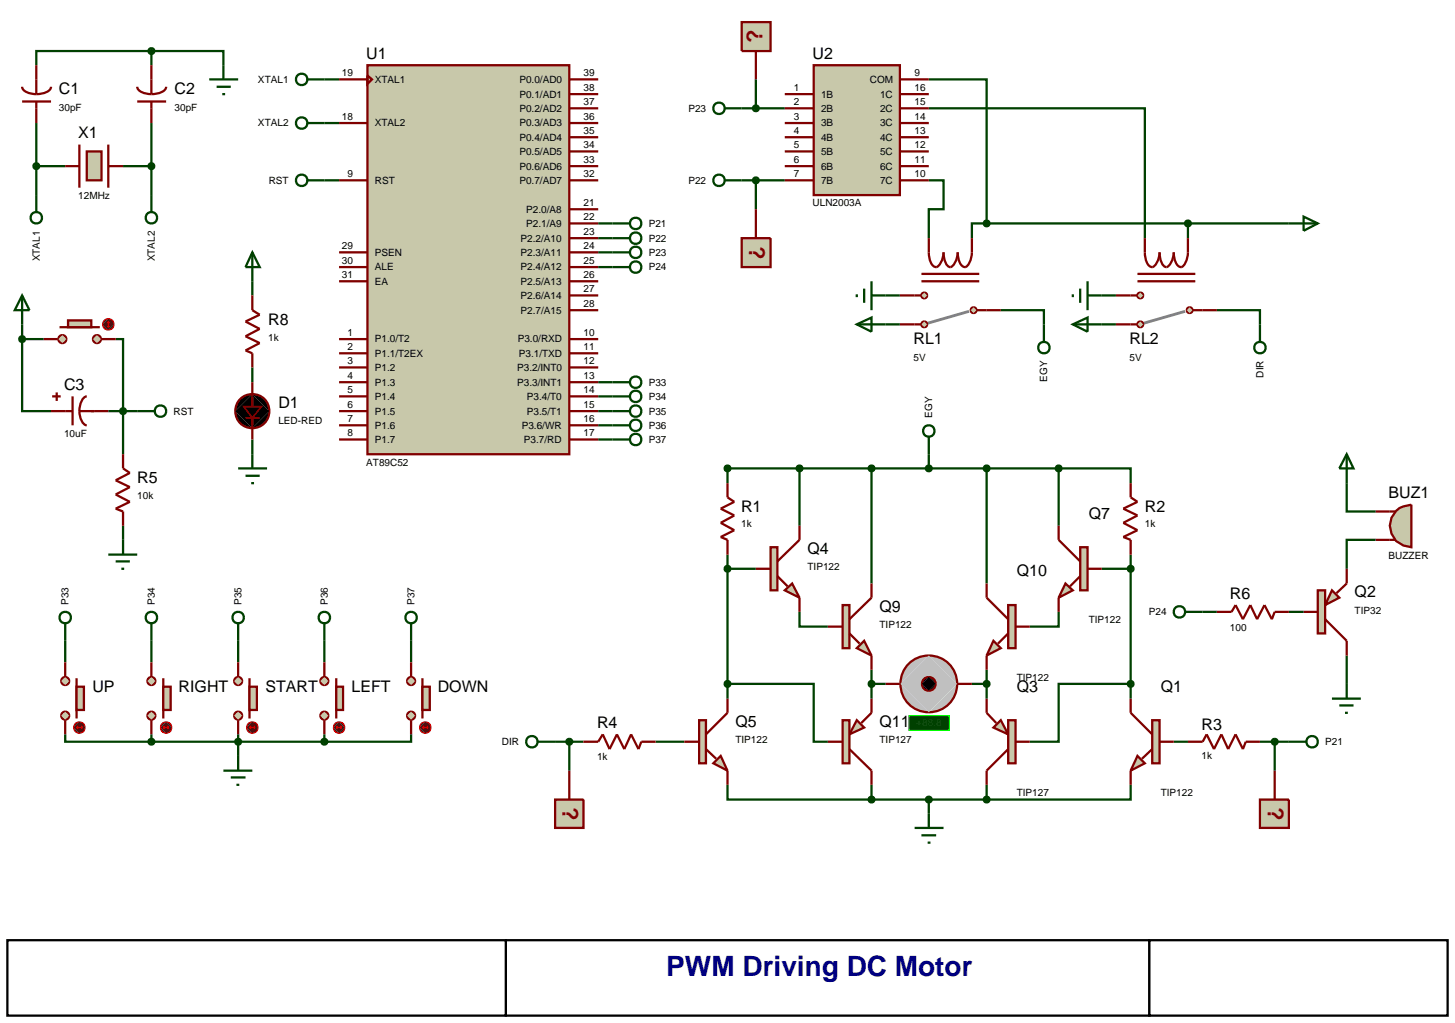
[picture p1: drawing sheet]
<svg xmlns="http://www.w3.org/2000/svg" width="257mm" height="180mm" viewBox="0 0 257 180" stroke-linecap="round" stroke-linejoin="round" font-family="sans-serif">
<g fill="#fff" stroke="#000" stroke-width=".4">
<path d="M89.2 165.8h113.5v13.3h-113.5z"/>
<path d="M1.3 165.8h87.9v13.3h-87.9z"/>
<path d="M202.7 165.8h52.6v13.3h-52.6z"/>
</g>
<g fill="none" stroke="#004000" stroke-width=".4">
<path d="M26.7 9h-20.3v2.5M26.7 9h12.7v2.5M26.7 9v2.5M57.2 14h2.6M130.8 19.1h7.6M133.3 14v5.1M163.8 19.1h38.1v22.9M163.8 14h10.2v25.4M6.4 29.3h5.1M6.4 21.7v12.7M21.7 29.3h5M26.7 21.7v12.7"/>
<path d="M57.2 21.7h2.6M57.2 31.8h2.6M105.5 39.4h2.5M130.8 31.8h7.6M133.3 31.8v5.1M163.8 31.8h2.6v5.1h-2.6v5.1M174 39.4h-2.6v2.6M174 39.4h53.3M209.5 39.4v2.6M3.9 59.8v12.7h5.1M3.9 52.1l1.3 2.6h-2.6zM3.9 59.8h3.8"/>
<path d="M3.9 52.1v7.7M20.4 59.8h1.3v20.3M44.5 49.6v2.5M105.5 42h2.5M105.5 44.5h2.5M105.5 47.1h2.5M156.2 57.2h2.5M156.2 52.1h2.5M176.5 54.7h7.6v2.5M194.3 57.2h2.5M194.3 52.1h2.5M214.6 54.7h7.6v2.5"/>
<path d="M19.1 72.5h5.1M44.5 64.8v2.6M44.5 77.5v2.6M105.5 72.5h2.5M105.5 67.4h2.5M105.5 69.9h2.5M105.5 75h2.5M105.5 77.5h2.5M19.1 97.8h5.1M20.4 99h2.5M21.7 92.7v5.1M128.3 97.8v25.4"/>
<path d="M141 82.6v10.1M153.7 82.6v20.3M163.8 80.1v2.5M174 82.6v20.3M186.7 82.6h12.7v2.6M186.7 82.6h-58.4v2.6M186.7 82.6v10.1M199.4 97.8v25.4M237.5 85.2v5h5.1M242.6 95.2h-5.1v5.1M11.5 113v3.8M21.4 100.3h.5"/>
<path d="M26.7 113v3.8M42 113v3.8M57.2 113v3.8M72.5 113v3.8M128.3 100.3h5M141 107.9v2.6h5M153.7 118.1v5.1M174 118.1v5.1M186.7 107.9v2.6h-5.1M194.3 100.3h5.1M212.1 107.9h2.5M227.3 107.9h2.6"/>
<path d="M237.5 115.6v5M11.5 129.5v1.3h15.2M26.7 129.5v1.3M26.7 130.8h30.5M42 129.5v3.8M57.2 129.5v1.3M72.5 129.5v1.3h-15.3M97.9 130.8h5M100.4 130.8v5.1M115.6 130.8h5.1M128.3 138.4v2.6h25.4M128.3 120.6h15.2v10.2h2.5"/>
<path d="M153.7 138.4v2.6M153.7 120.6h2.5M171.4 120.6h2.6M174 138.4v2.6M199.4 138.4v2.6h-25.4M199.4 120.6h-12.7v10.2h-5.1M207 130.8h2.5M222.2 130.8h5.1M224.8 130.8v5.1M153.7 141h20.3M161.3 146h5.1M162.5 147.3h2.6"/>
<path d="M163.6 148.6h.5M163.8 141v5"/>
</g>
<path d="M9 72.5h3.8M9.2 69.9h1.5M10 69.2v1.5M12.8 69.9v5.1M14 72.5a2.4 2.4 0 0 0 1.3 2.5M14 72.5h5.1M15.3 69.9a1.6 1.6 0 0 0-1.1 1.3l-.2 1.3M21.7 80.1v2.5l1.2 .8-2.5 1.3 2.5 1.2-2.5 1.3 2.5 1.3-2.5 1.2 1.3 .5v2.5M128.3 85.2v2.5l1.2 .8-2.4 1.2 2.4 1.2-2.4 1.3 2.4 1.3-2.4 1.2 1.2 .5v2.6M199.4 85.2v2.5l1.2 .8-2.5 1.2 2.5 1.2-2.5 1.3 2.5 1.3-2.5 1.2 1.3 .5v2.6M209.5 130.8h2.6l.7-1.3 1.3 2.6 1.3-2.6 1.2 2.6 1.3-2.6 1.3 2.6 .5-1.3h2.5" fill="none" stroke="#800000" stroke-width=".4"/>
<path d="M173.7 120.2l.3-.1-.5 .5zM174 120.1l.3 .1 .2 .4zM174.5 120.6l-.2 .4-.3 .1zM173.5 120.6l.5 .5-.4-.2z" fill="#004000" stroke="#004000" stroke-width=".4"/>
<path d="M174 120.1l.5 .5-.5 .5-.5-.5z" fill="#004000"/>
<path d="M153.4 120.2l.3-.1-.5 .5zM153.7 120.1l.3 .1 .2 .4zM154.2 120.6l-.1 .3-.4 .2zM153.2 120.6l.5 .5-.4-.2z" fill="#004000" stroke="#004000" stroke-width=".4"/>
<path d="M153.7 120.1l.5 .5-.5 .5-.5-.5z" fill="#004000"/>
<path d="M127.9 100l.4-.2-.5 .5zM128.3 99.8l.4 .2 .1 .3zM128.3 100.8l.5-.5-.2 .4zM127.8 100.3l.5 .5-.3-.1z" fill="#004000" stroke="#004000" stroke-width=".4"/>
<path d="M128.3 99.8l.5 .5-.5 .5-.5-.5z" fill="#004000"/>
<path d="M128 120.2l.3-.1-.5 .5zM128.3 120.1l.3 .1 .2 .4zM128.8 120.6l-.1 .3-.4 .2zM127.8 120.6l.5 .5-.4-.2z" fill="#004000" stroke="#004000" stroke-width=".4"/>
<path d="M128.3 120.1l.5 .5-.5 .5-.5-.5z" fill="#004000"/>
<path d="M199 100l.4-.2-.5 .5zM199.4 99.8l.4 .2 .1 .3zM199.4 100.8l.5-.5-.2 .4zM198.9 100.3l.5 .5-.3-.1z" fill="#004000" stroke="#004000" stroke-width=".4"/>
<path d="M198.9 100.3l.5-.5 .5 .5-.5 .5z" fill="#004000"/>
<path d="M199 120.3l.4-.2-.5 .5zM199.4 120.1l.3 .1 .2 .4zM199.9 120.6l-.1 .3-.4 .2zM198.9 120.6l.5 .5-.4-.2z" fill="#004000" stroke="#004000" stroke-width=".4"/>
<path d="M198.9 120.6l.5-.5 .5 .5-.5 .5z" fill="#004000"/>
<path d="M153.4 140.6l.3-.1-.5 .5zM153.7 140.5l.3 .1 .2 .4zM154.2 141l-.2 .4-.3 .1zM153.2 141l.5 .5-.3-.1z" fill="#004000" stroke="#004000" stroke-width=".4"/>
<path d="M153.7 140.5l.5 .5-.5 .5-.5-.5z" fill="#004000"/>
<path d="M173.7 140.6l.3-.1-.5 .5zM174 140.5l.3 .1 .2 .4zM174 141.5l.5-.5-.2 .4zM173.5 141l.5 .5-.3-.1z" fill="#004000" stroke="#004000" stroke-width=".4"/>
<path d="M174 140.5l.5 .5-.5 .5-.5-.5z" fill="#004000"/>
<path d="M163.5 140.6l.3-.1-.5 .5zM163.8 140.5l.3 .1 .2 .4zM164.3 141l-.2 .4-.3 .1zM163.3 141l.5 .5-.3-.1z" fill="#004000" stroke="#004000" stroke-width=".4"/>
<path d="M163.8 140.5l.5 .5-.5 .5-.5-.5z" fill="#004000"/>
<path d="M186.4 82.2l.3-.1-.5 .5zM186.7 82.1l.4 .2 .1 .3zM186.7 83.1l.5-.5-.2 .4zM186.2 82.6l.5 .5-.4-.2z" fill="#004000" stroke="#004000" stroke-width=".4"/>
<path d="M186.7 82.1l.5 .5-.5 .5-.5-.5z" fill="#004000"/>
<path d="M173.7 82.2l.3-.1-.5 .5zM174 82.1l.3 .1 .2 .4zM174 83.1l.5-.5-.2 .4zM173.5 82.6l.5 .5-.3-.1z" fill="#004000" stroke="#004000" stroke-width=".4"/>
<path d="M174 82.1l.5 .5-.5 .5-.5-.5z" fill="#004000"/>
<path d="M140.7 82.2l.3-.1-.5 .5zM141 82.1l.4 .2 .1 .3zM141.5 82.6l-.1 .3-.4 .2zM140.5 82.6l.5 .5-.3-.1z" fill="#004000" stroke="#004000" stroke-width=".4"/>
<path d="M141 82.1l.5 .5-.5 .5-.5-.5z" fill="#004000"/>
<path d="M153.4 82.2l.3-.1-.5 .5zM153.7 82.1l.4 .2 .1 .3zM154.2 82.6l-.1 .3-.4 .2zM153.2 82.6l.5 .5-.4-.2z" fill="#004000" stroke="#004000" stroke-width=".4"/>
<path d="M153.7 82.1l.5 .5-.5 .5-.5-.5z" fill="#004000"/>
<path d="M128 82.2l.3-.1-.5 .5zM128.3 82.1l.4 .2 .1 .3zM128.3 83.1l.5-.5-.1 .3zM127.8 82.6l.5 .5-.3-.1z" fill="#004000" stroke="#004000" stroke-width=".4"/>
<path d="M128.3 82.1l.5 .5-.5 .5-.5-.5z" fill="#004000"/>
<path d="M3.9 15.3a1.5 1.5 0 0 0 1.3 1.1l1.2 .2M3.9 17.9h5.1M6.4 11.5v5.1M6.4 17.9v3.8M9 15.3a1.5 1.5 0 0 1-1.3 1.1l-1.3 .2M24.2 15.3a1.5 1.5 0 0 0 1.3 1.1l1.2 .2M24.2 17.9h5.1M26.7 11.5v5.1M26.7 17.9v3.8M29.3 15.3a1.5 1.5 0 0 1-1.3 1.1l-1.3 .2M14 25.5v7.6M19.1 25.5v7.6" fill="none" stroke="#800000" stroke-width=".4"/>
<path d="M15.3 26.7h2.6v5.1h-2.6z" fill="#c8c8aa" stroke="#800000" stroke-width=".4"/>
<path d="M11.5 29.3h2.5M19.1 29.3h2.6" fill="none" stroke="#800000" stroke-width=".4"/>
<path d="M26.3 29l.4-.2-.5 .5zM26.7 28.8l.4 .2 .1 .3zM26.7 29.8l.5-.5-.1 .3zM26.2 29.3l.5 .5-.4-.2z" fill="#004000" stroke="#004000" stroke-width=".4"/>
<path d="M26.2 29.3l.5-.5 .5 .5-.5 .5z" fill="#004000"/>
<path d="M36.9 14h5.1M38.2 15.3h2.5M39.2 16.6h.5M39.4 11.5v2.5" fill="none" stroke="#004000" stroke-width=".4"/>
<path d="M26.4 8.6l.3-.1-.5 .5zM26.7 8.5l.4 .2 .1 .3zM26.7 9.5l.5-.5-.1 .3zM26.2 9l.5 .5-.4-.2z" fill="#004000" stroke="#004000" stroke-width=".4"/>
<path d="M26.7 8.5l.5 .5-.5 .5-.5-.5z" fill="#004000"/>
<path d="M6 29l.4-.2-.5 .5zM6.4 28.8l.4 .2 .1 .3zM6.4 29.8l.5-.5-.1 .3zM5.9 29.3l.5 .5-.3-.1z" fill="#004000" stroke="#004000" stroke-width=".4"/>
<path d="M5.9 29.3l.5-.5 .5 .5-.5 .5z" fill="#004000"/>
<g fill="#c8c8aa" stroke="#800000" stroke-width=".4">
<path d="M16.6 59.3l.5-.2-.7 .7zM17.1 59.1a.68 .68 0 0 1 .7 .7zM17.1 60.5l.7-.7a.68 .68 0 0 1-.7 .7zM16.4 59.8l.7 .7a.68 .68 0 0 1-.7-.7z"/>
<path d="M10.5 59.3l.5-.2-.7 .7zM11 59.1a.68 .68 0 0 1 .7 .7zM11.7 59.8a.68 .68 0 0 1-.7 .7zM10.3 59.8l.7 .7a.68 .68 0 0 1-.7-.7z"/>
</g>
<g fill="#c8c8aa">
<path d="M17.1 59.1l.7 .7-.7 .7-.7-.7z"/>
<path d="M11 59.1l.7 .7-.7 .7-.7-.7z"/>
</g>
<path d="M10.5 57.7h7.1" fill="none" stroke="#800000" stroke-width=".4"/>
<path d="M12 56.5h4.1v1.2h-4.1z" fill="#c8c8aa" stroke="#800000" stroke-width=".4"/>
<path d="M7.7 59.8h2.5M17.9 59.8h2.5" fill="none" stroke="#800000" stroke-width=".4"/>
<path d="M18.4 56.5l.7-.3-1 1zM19.1 56.2a.94 .94 0 0 1 1 1zM19.1 58.2l1-1a.94 .94 0 0 1-1 1zM18.1 57.2l1 1a.94 .94 0 0 1-1-1z" fill="#400000" stroke="#f00" stroke-width=".2"/>
<path d="M18.1 57.2l1-1 1 1-1 1z" fill="#400000"/>
<path d="M18.9 57.5l.2 .2M19.1 56.7v1M19.1 56.7l-.2 .3M19.1 56.7l.3 .3M19.4 57.5l-.3 .2" fill="none" stroke="#f00" stroke-width=".2"/>
<path d="M3.6 59.4l.3-.1-.5 .5zM3.9 59.3l.3 .1 .2 .4zM3.9 60.3l.5-.5-.2 .4zM3.4 59.8l.5 .5-.4-.2z" fill="#004000" stroke="#004000" stroke-width=".4"/>
<path d="M3.9 59.3l.5 .5-.5 .5-.5-.5z" fill="#004000"/>
<g fill="#c8c8aa" stroke="#800000" stroke-width=".4">
<path d="M11 125.7l.5-.2-.7 .7zM11.5 125.5a.68 .68 0 0 1 .7 .7zM11.5 126.9l.7-.7a.68 .68 0 0 1-.7 .7zM10.8 126.2l.7 .7a.68 .68 0 0 1-.7-.7z"/>
<path d="M11 119.6l.5-.2-.7 .7zM11.5 119.4a.68 .68 0 0 1 .7 .7zM11.5 120.8l.7-.7a.68 .68 0 0 1-.7 .7zM10.8 120.1l.7 .7a.68 .68 0 0 1-.7-.7z"/>
</g>
<g fill="#c8c8aa">
<path d="M10.8 126.2l.7-.7 .7 .7-.7 .7z"/>
<path d="M10.8 120.1l.7-.7 .7 .7-.7 .7z"/>
</g>
<path d="M13.5 119.6v7.1" fill="none" stroke="#800000" stroke-width=".4"/>
<path d="M13.5 121.1h1.3v4.1h-1.3z" fill="#c8c8aa" stroke="#800000" stroke-width=".4"/>
<path d="M11.5 116.8v2.6M11.5 127v2.5" fill="none" stroke="#800000" stroke-width=".4"/>
<path d="M13.3 127.6l.7-.3-1 1zM14 127.3a.94 .94 0 0 1 1 1zM14 129.3l1-1a.94 .94 0 0 1-1 1zM13 128.3l1 1a.94 .94 0 0 1-1-1z" fill="#400000" stroke="#f00" stroke-width=".2"/>
<path d="M14 127.3l1 1-1 1-1-1z" fill="#400000"/>
<path d="M13.5 128.3h1.1M13.5 128.3l.3 .2M13.8 128l-.3 .3M14.3 128l.3 .3M14.6 128.3l-.3 .2" fill="none" stroke="#f00" stroke-width=".2"/>
<g fill="#c8c8aa" stroke="#800000" stroke-width=".4">
<path d="M26.2 125.7l.5-.2-.7 .7zM26.7 125.5a.68 .68 0 0 1 .7 .7zM26.7 126.9l.7-.7a.68 .68 0 0 1-.7 .7zM26 126.2l.7 .7a.68 .68 0 0 1-.7-.7z"/>
<path d="M26.2 119.6l.5-.2-.7 .7zM26.7 119.4a.68 .68 0 0 1 .7 .7zM26.7 120.8l.7-.7a.68 .68 0 0 1-.7 .7zM26 120.1l.7 .7a.68 .68 0 0 1-.7-.7z"/>
</g>
<g fill="#c8c8aa">
<path d="M26 126.2l.7-.7 .7 .7-.7 .7z"/>
<path d="M26 120.1l.7-.7 .7 .7-.7 .7z"/>
</g>
<path d="M28.8 119.6v7.1" fill="none" stroke="#800000" stroke-width=".4"/>
<path d="M28.8 121.1h1.3v4.1h-1.3z" fill="#c8c8aa" stroke="#800000" stroke-width=".4"/>
<path d="M26.7 116.8v2.6M26.7 127v2.5" fill="none" stroke="#800000" stroke-width=".4"/>
<path d="M28.6 127.6l.7-.3-1 1zM29.3 127.3a.94 .94 0 0 1 1 1zM29.3 129.3l1-1a.94 .94 0 0 1-1 1zM28.3 128.3l1 1a.94 .94 0 0 1-1-1z" fill="#400000" stroke="#f00" stroke-width=".2"/>
<path d="M29.3 127.3l1 1-1 1-1-1z" fill="#400000"/>
<path d="M28.8 128.3h1M28.8 128.3l.2 .2M29 128l-.2 .3M29.5 128l.3 .3M29.8 128.3l-.3 .2" fill="none" stroke="#f00" stroke-width=".2"/>
<g fill="none" stroke="#004000" stroke-width=".4">
<path d="M11.5 110v3M39.4 135.9h5.1M40.7 137.1h2.6M41.7 138.4h.5M42 133.3v2.6"/>
<circle cx="11.5" cy="108.9" r="1.01"/>
</g>
<g fill="#c8c8aa" stroke="#800000" stroke-width=".4">
<path d="M41.5 125.7l.5-.2-.7 .7zM42 125.5a.68 .68 0 0 1 .7 .7zM42 126.9l.7-.7a.68 .68 0 0 1-.7 .7zM41.3 126.2l.7 .7a.68 .68 0 0 1-.7-.7z"/>
<path d="M41.5 119.6l.5-.2-.7 .7zM42 119.4a.68 .68 0 0 1 .7 .7zM42 120.8l.7-.7a.68 .68 0 0 1-.7 .7zM41.3 120.1l.7 .7a.68 .68 0 0 1-.7-.7z"/>
</g>
<g fill="#c8c8aa">
<path d="M41.3 126.2l.7-.7 .7 .7-.7 .7z"/>
<path d="M41.3 120.1l.7-.7 .7 .7-.7 .7z"/>
</g>
<path d="M44 119.6v7.1" fill="none" stroke="#800000" stroke-width=".4"/>
<path d="M44 121.1h1.3v4.1h-1.3z" fill="#c8c8aa" stroke="#800000" stroke-width=".4"/>
<path d="M42 116.8v2.6M42 127v2.5" fill="none" stroke="#800000" stroke-width=".4"/>
<path d="M43.8 127.6l.7-.3-1 1zM44.5 127.3a.94 .94 0 0 1 1 1zM45.5 128.3a.94 .94 0 0 1-1 1zM43.5 128.3l1 1a.94 .94 0 0 1-1-1z" fill="#400000" stroke="#f00" stroke-width=".2"/>
<path d="M44.5 127.3l1 1-1 1-1-1z" fill="#400000"/>
<path d="M44 128.3h1M44 128.3l.3 .2M44.3 128l-.3 .3M44.8 128l.2 .3M45 128.3l-.2 .2" fill="none" stroke="#f00" stroke-width=".2"/>
<g fill="#c8c8aa" stroke="#800000" stroke-width=".4">
<path d="M56.7 125.7l.5-.2-.7 .7zM57.2 125.5a.68 .68 0 0 1 .7 .7zM57.2 126.9l.7-.7a.68 .68 0 0 1-.7 .7zM56.5 126.2l.7 .7a.68 .68 0 0 1-.7-.7z"/>
<path d="M56.7 119.6l.5-.2-.7 .7zM57.2 119.4a.68 .68 0 0 1 .7 .7zM57.2 120.8l.7-.7a.68 .68 0 0 1-.7 .7zM56.5 120.1l.7 .7a.68 .68 0 0 1-.7-.7z"/>
</g>
<g fill="#c8c8aa">
<path d="M56.5 126.2l.7-.7 .7 .7-.7 .7z"/>
<path d="M56.5 120.1l.7-.7 .7 .7-.7 .7z"/>
</g>
<path d="M59.3 119.6v7.1" fill="none" stroke="#800000" stroke-width=".4"/>
<path d="M59.3 121.1h1.2v4.1h-1.2z" fill="#c8c8aa" stroke="#800000" stroke-width=".4"/>
<path d="M57.2 116.8v2.6M57.2 127v2.5" fill="none" stroke="#800000" stroke-width=".4"/>
<path d="M59.1 127.6l.7-.3-1 1zM59.8 127.3a.94 .94 0 0 1 1 1zM60.8 128.3a.94 .94 0 0 1-1 1zM58.8 128.3l1 1a.94 .94 0 0 1-1-1z" fill="#400000" stroke="#f00" stroke-width=".2"/>
<path d="M59.8 127.3l1 1-1 1-1-1z" fill="#400000"/>
<path d="M59.3 128.3h1M59.3 128.3l.2 .2M59.5 128l-.2 .3M60 128l.3 .3M60.3 128.3l-.3 .2" fill="none" stroke="#f00" stroke-width=".2"/>
<g fill="#c8c8aa" stroke="#800000" stroke-width=".4">
<path d="M72 125.7l.5-.2-.7 .7zM72.5 125.5a.68 .68 0 0 1 .7 .7zM72.5 126.9l.7-.7a.68 .68 0 0 1-.7 .7zM71.8 126.2l.7 .7a.68 .68 0 0 1-.7-.7z"/>
<path d="M72 119.6l.5-.2-.7 .7zM72.5 119.4a.68 .68 0 0 1 .7 .7zM72.5 120.8l.7-.7a.68 .68 0 0 1-.7 .7zM71.8 120.1l.7 .7a.68 .68 0 0 1-.7-.7z"/>
</g>
<g fill="#c8c8aa">
<path d="M71.8 126.2l.7-.7 .7 .7-.7 .7z"/>
<path d="M71.8 120.1l.7-.7 .7 .7-.7 .7z"/>
</g>
<path d="M74.5 119.6v7.1" fill="none" stroke="#800000" stroke-width=".4"/>
<path d="M74.5 121.1h1.3v4.1h-1.3z" fill="#c8c8aa" stroke="#800000" stroke-width=".4"/>
<path d="M72.5 116.8v2.6M72.5 127v2.5" fill="none" stroke="#800000" stroke-width=".4"/>
<path d="M74.3 127.6l.7-.3-1 1zM75 127.3a.94 .94 0 0 1 1 1zM76 128.3a.94 .94 0 0 1-1 1zM74 128.3l1 1a.94 .94 0 0 1-1-1z" fill="#400000" stroke="#f00" stroke-width=".2"/>
<path d="M75 127.3l1 1-1 1-1-1z" fill="#400000"/>
<path d="M74.5 128.3h1M74.5 128.3l.3 .2M74.8 128l-.3 .3M75.3 128l.2 .3M75.5 128.3l-.2 .2" fill="none" stroke="#f00" stroke-width=".2"/>
<path d="M26.4 130.4l.3-.1-.5 .5zM26.7 130.3l.4 .2 .1 .3zM27.2 130.8l-.2 .4-.3 .1zM26.2 130.8l.5 .5-.4-.2z" fill="#004000" stroke="#004000" stroke-width=".4"/>
<path d="M26.7 130.3l.5 .5-.5 .5-.5-.5z" fill="#004000"/>
<path d="M41.7 130.4l.3-.1-.5 .5zM42 130.3l.3 .1 .2 .4zM42.5 130.8l-.2 .4-.3 .1zM41.5 130.8l.5 .5-.4-.2z" fill="#004000" stroke="#004000" stroke-width=".4"/>
<path d="M42 130.3l.5 .5-.5 .5-.5-.5z" fill="#004000"/>
<path d="M56.8 130.5l.4-.2-.5 .5zM57.2 130.3l.4 .2 .1 .3zM57.7 130.8l-.1 .3-.4 .2zM56.7 130.8l.5 .5-.3-.1z" fill="#004000" stroke="#004000" stroke-width=".4"/>
<path d="M56.7 130.8l.5-.5 .5 .5-.5 .5z" fill="#004000"/>
<path d="M64.8 11.5h35.6v68.6h-35.6z" fill="#c8c8aa" stroke="#800000" stroke-width=".4"/>
<g fill="none" stroke="#800000" stroke-width=".4">
<path d="M59.8 14h5M64.8 13.3l.8 .7-.8 .8zM100.4 14h5.1M100.4 16.6h5.1M100.4 19.1h5.1M59.8 21.7h5M59.8 31.8h5M100.4 21.7h5.1M100.4 31.8h5.1M100.4 24.2h5.1M100.4 26.7h5.1M100.4 29.3h5.1"/>
<path d="M100.4 36.9h5.1M100.4 39.4h5.1M59.8 47.1h5M59.8 49.6h5M59.8 44.5h5M59.8 59.8h5M100.4 47.1h5.1M100.4 49.6h5.1M100.4 44.5h5.1M100.4 59.8h5.1M100.4 54.7h5.1M100.4 42h5.1"/>
<path d="M100.4 52.1h5.1M59.8 62.3h5M59.8 64.8h5M59.8 67.4h5M59.8 69.9h5M59.8 72.5h5M59.8 75h5M59.8 77.5h5M100.4 62.3h5.1M100.4 64.8h5.1M100.4 67.4h5.1M100.4 69.9h5.1"/>
<path d="M100.4 72.5h5.1M100.4 75h5.1M100.4 77.5h5.1"/>
</g>
<g fill="none" stroke="#004000" stroke-width=".4">
<path d="M54.2 14h3M6.4 34.4v3M26.7 34.4v3M54.2 21.7h3M54.2 31.8h3M24.2 72.5h3.1"/>
<circle cx="53.2" cy="14" r="1.01"/>
<circle cx="6.4" cy="38.4" r="1.01"/>
<circle cx="26.7" cy="38.4" r="1.01"/>
<circle cx="53.2" cy="21.7" r="1.01"/>
<circle cx="53.2" cy="31.8" r="1.01"/>
<circle cx="28.3" cy="72.5" r="1.01"/>
</g>
<path d="M21.3 72.2l.4-.2-.5 .5zM21.7 72l.4 .2 .1 .3zM21.7 73l.5-.5-.1 .3zM21.2 72.5l.5 .5-.3-.1z" fill="#004000" stroke="#004000" stroke-width=".4"/>
<path d="M21.2 72.5l.5-.5 .5 .5-.5 .5z" fill="#004000"/>
<g fill="none" stroke="#004000" stroke-width=".4">
<path d="M127.8 31.8h3M44.5 44.5l1.3 2.6h-2.5zM44.5 44.5v5.1M108 42h3.1M108 44.5h3.1M184.1 57.2v3.1M108 67.4h3.1M108 69.9h3.1M108 72.5h3.1M108 75h3.1M108 77.5h3.1M42 82.6h5.1"/>
<path d="M43.3 83.9h2.5M44.3 85.2h.5M44.5 80.1v2.5M26.7 110v3M42 110v3M57.2 110v3M72.5 110v3"/>
<circle cx="126.8" cy="31.8" r="1.01"/>
<circle cx="112.1" cy="44.5" r="1.01"/>
<circle cx="112.1" cy="42" r="1.01"/>
<circle cx="112.1" cy="75" r="1.01"/>
<circle cx="112.1" cy="69.9" r="1.01"/>
<circle cx="112.1" cy="72.5" r="1.01"/>
<circle cx="112.1" cy="67.4" r="1.01"/>
<circle cx="112.1" cy="77.5" r="1.01"/>
<circle cx="184.1" cy="61.3" r="1.01"/>
<circle cx="26.7" cy="108.9" r="1.01"/>
<circle cx="42" cy="108.9" r="1.01"/>
<circle cx="57.2" cy="108.9" r="1.01"/>
<circle cx="72.5" cy="108.9" r="1.01"/>
</g>
<path d="M42.1 70.6a2.97 2.97 0 0 1 2.4-1.1l-3 3 .1-.7zM44.5 69.5a2.95 2.95 0 0 1 3 3zM47.5 72.5a2.95 2.95 0 0 1-3 3zM41.5 72.5l3 3a2.95 2.95 0 0 1-3-3z" fill="#000" stroke="#800000" stroke-width=".4"/>
<path d="M41.5 72.5l3-3 3 3-3 3z" fill="#000"/>
<path d="M43.3 73.7h2.5" fill="none" stroke="#800000" stroke-width=".3"/>
<path d="M44.5 52.1v2.6l1.3 .8-2.5 1.2 2.5 1.3-2.5 1.3 2.5 1.2-2.5 1.3 1.2 .5v2.5M44.5 67.4v4.3M44.5 73.7v3.8" fill="none" stroke="#800000" stroke-width=".4"/>
<path d="M43 71.7h3.1l-1.6 2z" fill="#000" stroke="#800000" stroke-width=".3"/>
<g fill="#c8c8aa" stroke="#800000" stroke-width=".4">
<path d="M138.4 104.1l1.3-1.2 1.3 2.5z"/>
<path d="M135.9 96.5h1.2v7.6h-1.2z"/>
</g>
<path d="M141 92.7v2.5l-3.9 3.8M133.3 100.3h2.6M137.1 101.6l1.8 1.8M141 105.4v2.5" fill="none" stroke="#800000" stroke-width=".4"/>
<g fill="#c8c8aa" stroke="#800000" stroke-width=".4">
<path d="M187.9 102.9l1.3 1.2-2.5 1.3z"/>
<path d="M190.5 96.5h1.3v7.6h-1.3z"/>
</g>
<path d="M186.7 92.7v2.5l3.8 3.8M186.7 105.4v2.5M190.5 101.6l-1.8 1.8M191.8 100.3h2.5" fill="none" stroke="#800000" stroke-width=".4"/>
<g fill="#c8c8aa" stroke="#800000" stroke-width=".4">
<path d="M152.4 113l1.3 2.6-2.6-1.3z"/>
<path d="M148.6 106.7h1.2v7.6h-1.2z"/>
</g>
<path d="M146 110.5h2.6M149.8 111.7l1.8 1.8M153.7 102.9v2.5l-3.9 3.8M153.7 115.6v2.5" fill="none" stroke="#800000" stroke-width=".4"/>
<g fill="#c8c8aa" stroke="#800000" stroke-width=".4">
<path d="M175.2 113l1.3 1.3-2.5 1.3z"/>
<path d="M177.8 106.7h1.3v7.6h-1.3z"/>
</g>
<path d="M174 102.9v2.5l3.8 3.8M174 115.6v2.5M177.8 111.7l-1.8 1.8M179.1 110.5h2.5" fill="none" stroke="#800000" stroke-width=".4"/>
<g fill="#c8c8aa" stroke="#800000" stroke-width=".4">
<path d="M200.6 133.3l1.3 1.3-2.5 1.3z"/>
<path d="M203.2 127h1.3v7.6h-1.3z"/>
</g>
<path d="M199.4 123.2v2.5l3.8 3.8M199.4 135.9v2.5M203.2 132.1l-1.8 1.7M204.5 130.8h2.5" fill="none" stroke="#800000" stroke-width=".4"/>
<g fill="#c8c8aa" stroke="#800000" stroke-width=".4">
<path d="M125.8 134.6l1.3-1.3 1.2 2.6z"/>
<path d="M123.3 127h1.2v7.6h-1.2z"/>
</g>
<path d="M102.9 130.8h2.6l.8-1.3 1.2 2.6 1.3-2.6 1.3 2.6 1.2-2.6 1.3 2.6 .5-1.3h2.5M120.7 130.8h2.6M124.5 132.1l1.8 1.7M128.3 123.2v2.5l-3.8 3.8M128.3 135.9v2.5" fill="none" stroke="#800000" stroke-width=".4"/>
<g fill="#c8c8aa" stroke="#800000" stroke-width=".4">
<path d="M176.5 127l1.3 2.5-2.6-1.2z"/>
<path d="M177.8 127h1.3v7.6h-1.3z"/>
</g>
<path d="M174 123.2v2.5l1.7 1.8M177.8 132.1l-3.8 3.8v2.5M179.1 130.8h2.5" fill="none" stroke="#800000" stroke-width=".4"/>
<g fill="#c8c8aa" stroke="#800000" stroke-width=".4">
<path d="M151.1 127l1.3 1.3-2.6 1.2z"/>
<path d="M148.6 127h1.2v7.6h-1.2z"/>
</g>
<path d="M146 130.8h2.6M149.8 132.1l3.9 3.8v2.5M153.7 123.2v2.5l-1.8 1.8" fill="none" stroke="#800000" stroke-width=".4"/>
<g fill="none" stroke="#004000" stroke-width=".4">
<path d="M163.8 77v3.1M94.8 130.8h3.1M227.3 130.8h3.1"/>
<circle cx="163.8" cy="76" r="1.01"/>
<circle cx="93.8" cy="130.8" r="1.01"/>
<circle cx="231.4" cy="130.8" r="1.01"/>
</g>
<path d="M163.5 82.2l.3-.1-.5 .5zM163.8 82.1l.4 .2 .1 .3zM164.3 82.6l-.1 .3-.4 .2zM163.3 82.6l.5 .5-.4-.2z" fill="#004000" stroke="#004000" stroke-width=".4"/>
<path d="M163.8 82.1l.5 .5-.5 .5-.5-.5z" fill="#004000"/>
<path d="M170.9 54.9l-7.3 2.1" fill="none" stroke="#808080" stroke-width=".5"/>
<g fill="#c8c8aa" stroke="#800000" stroke-width=".4">
<path d="M171.3 54.4l.4-.2-.5 .5zM171.7 54.2l.4 .2 .1 .3zM172.2 54.7l-.1 .3-.4 .2zM171.2 54.7l.5 .5-.3-.1z"/>
<path d="M162.7 56.8l.3-.1-.5 .5zM163 56.7l.3 .1 .2 .4zM163 57.7l.5-.5-.2 .4zM162.5 57.2l.5 .5-.3-.1z"/>
</g>
<g fill="#c8c8aa">
<path d="M171.2 54.7l.5-.5 .5 .5-.5 .5z"/>
<path d="M163 56.7l.5 .5-.5 .5-.5-.5z"/>
</g>
<path d="M161.3 57.2h1.2" fill="none" stroke="#800000" stroke-width=".4"/>
<path d="M162.7 51.7l.3-.1-.5 .5zM163 51.6l.3 .1 .2 .4zM163 52.6l.5-.5-.2 .4zM162.5 52.1l.5 .5-.4-.2z" fill="#c8c8aa" stroke="#800000" stroke-width=".4"/>
<path d="M162.5 52.1l.5-.5 .5 .5-.5 .5z" fill="#c8c8aa"/>
<path d="M158.7 52.1h3.8M158.7 57.2h2.6M162.5 48.3h10.2M162.5 49.6h10.2M163.8 42a8.7 8.7 0 0 0 .3 4.3 .91 .91 0 0 0 1.3 .7 3.3 3.3 0 0 0 1-2.5 3.4 3.4 0 0 0 .9 2.5l.3 .1a2.79 2.79 0 0 0 1.3-2.6 3.2 3.2 0 0 0 .9 2.5l.4 .1a2.77 2.77 0 0 0 1.2-2.6v-2.5M172.2 54.7h4.3" fill="none" stroke="#800000" stroke-width=".4"/>
<g fill="none" stroke="#004000" stroke-width=".4">
<path d="M127.8 19.1h3M151.1 57.2l2.6-1.2v2.5zM151.1 57.2h5.1M151.1 51.9v.5M152.4 50.9v2.5M153.7 52.1h2.5M153.7 49.6v5.1M222.2 57.2v3.1"/>
<circle cx="126.8" cy="19.1" r="1.01"/>
<circle cx="222.2" cy="61.3" r="1.01"/>
</g>
<path d="M209 54.9l-7.3 2.1" fill="none" stroke="#808080" stroke-width=".5"/>
<g fill="#c8c8aa" stroke="#800000" stroke-width=".4">
<path d="M209.4 54.4l.4-.2-.5 .5zM209.8 54.2l.3 .1 .2 .4zM210.3 54.7l-.2 .4-.3 .1zM209.3 54.7l.5 .5-.3-.1z"/>
<path d="M200.8 56.8l.3-.1-.5 .5zM201.1 56.7l.4 .2 .1 .3zM201.1 57.7l.5-.5-.2 .4zM200.6 57.2l.5 .5-.4-.2z"/>
</g>
<g fill="#c8c8aa">
<path d="M209.3 54.7l.5-.5 .5 .5-.5 .5z"/>
<path d="M201.1 56.7l.5 .5-.5 .5-.5-.5z"/>
</g>
<path d="M199.4 57.2h1.2" fill="none" stroke="#800000" stroke-width=".4"/>
<path d="M200.7 51.8l.4-.2-.5 .5zM201.1 51.6l.3 .1 .2 .4zM201.1 52.6l.5-.5-.2 .4zM200.6 52.1l.5 .5-.4-.2z" fill="#c8c8aa" stroke="#800000" stroke-width=".4"/>
<path d="M200.6 52.1l.5-.5 .5 .5-.5 .5z" fill="#c8c8aa"/>
<path d="M196.8 52.1h3.8M196.8 57.2h2.6M200.6 48.3h10.2M200.6 49.6h10.2M201.9 42a8.7 8.7 0 0 0 .3 4.3 .91 .91 0 0 0 1.3 .7 3.3 3.3 0 0 0 1-2.5 3.4 3.4 0 0 0 .9 2.5l.3 .1a2.79 2.79 0 0 0 1.3-2.6 3.2 3.2 0 0 0 .9 2.5l.4 .1a2.77 2.77 0 0 0 1.2-2.6v-2.5M210.3 54.7h4.3" fill="none" stroke="#800000" stroke-width=".4"/>
<path d="M189.2 57.2l2.6-1.2v2.5zM189.2 57.2h5.1M189.2 51.9v.5M190.5 50.9v2.5M191.8 52.1h2.5M191.8 49.6v5.1" fill="none" stroke="#004000" stroke-width=".4"/>
<path d="M130.8 42h5.1v5.1h-5.1z" fill="#c8c8aa" stroke="#800000" stroke-width=".4"/>
<path d="M133.3 36.9v5.1" fill="none" stroke="#800000" stroke-width=".4"/>
<path d="M130.8 3.9h5.1v5.1h-5.1z" fill="#c8c8aa" stroke="#800000" stroke-width=".4"/>
<path d="M133.3 9v5" fill="none" stroke="#800000" stroke-width=".4"/>
<path d="M143.5 11.5h15.2v22.9h-15.2z" fill="#c8c8aa" stroke="#800000" stroke-width=".4"/>
<g fill="none" stroke="#800000" stroke-width=".4">
<path d="M138.4 16.6h5.1M138.4 19.1h5.1M158.7 16.6h5.1M158.7 19.1h5.1M158.7 14h5.1M138.4 21.7h5.1M138.4 24.2h5.1M138.4 26.7h5.1M138.4 29.3h5.1M138.4 31.8h5.1M158.7 21.7h5.1M158.7 24.2h5.1"/>
<path d="M158.7 26.7h5.1M158.7 29.3h5.1M158.7 31.8h5.1"/>
</g>
<path d="M227.3 39.4h5.1M229.9 38.2l2.5 1.2-2.5 1.3z" fill="none" stroke="#004000" stroke-width=".4"/>
<path d="M173.7 39l.3-.1-.5 .5zM174 38.9l.3 .1 .2 .4zM174 39.9l.5-.5-.2 .4zM173.5 39.4l.5 .5-.3-.1z" fill="#004000" stroke="#004000" stroke-width=".4"/>
<path d="M173.5 39.4l.5-.5 .5 .5-.5 .5z" fill="#004000"/>
<path d="M133 31.4l.3-.1-.5 .5zM133.3 31.3l.3 .1 .2 .4zM133.3 32.3l.5-.5-.2 .4zM132.8 31.8l.5 .5-.4-.2z" fill="#004000" stroke="#004000" stroke-width=".4"/>
<path d="M133.3 31.3l.5 .5-.5 .5-.5-.5z" fill="#004000"/>
<g fill="none" stroke="#004000" stroke-width=".4">
<path d="M108 39.4h3.1"/>
<circle cx="112.1" cy="39.4" r="1.01"/>
</g>
<path d="M97.9 141h5v5h-5z" fill="#c8c8aa" stroke="#800000" stroke-width=".4"/>
<path d="M100.4 135.9v5.1" fill="none" stroke="#800000" stroke-width=".4"/>
<path d="M222.2 141h5.1v5h-5.1z" fill="#c8c8aa" stroke="#800000" stroke-width=".4"/>
<path d="M224.8 135.9v5.1" fill="none" stroke="#800000" stroke-width=".4"/>
<path d="M100.1 130.4l.3-.1-.5 .5zM100.4 130.3l.3 .1 .2 .4zM100.4 131.3l.5-.5-.2 .4zM99.9 130.8l.5 .5-.3-.1z" fill="#004000" stroke="#004000" stroke-width=".4"/>
<path d="M100.4 130.3l.5 .5-.5 .5-.5-.5z" fill="#004000"/>
<path d="M224.5 130.4l.3-.1-.5 .5zM224.8 130.3l.4 .2 .1 .3zM224.8 131.3l.5-.5-.2 .4zM224.3 130.8l.5 .5-.3-.1z" fill="#004000" stroke="#004000" stroke-width=".4"/>
<path d="M224.8 130.3l.5 .5-.5 .5-.5-.5z" fill="#004000"/>
<path d="M133 18.7l.3-.1-.5 .5zM133.3 18.6l.3 .1 .2 .4zM133.3 19.6l.5-.5-.2 .4zM132.8 19.1l.5 .5-.4-.2z" fill="#004000" stroke="#004000" stroke-width=".4"/>
<path d="M133.3 18.6l.5 .5-.5 .5-.5-.5z" fill="#004000"/>
<path d="M209.1 39.1l.4-.2-.5 .5zM209.5 38.9l.3 .1 .2 .4zM209.5 39.9l.5-.5-.2 .4zM209 39.4l.5 .5-.4-.2z" fill="#004000" stroke="#004000" stroke-width=".4"/>
<path d="M209 39.4l.5-.5 .5 .5-.5 .5z" fill="#004000"/>
<g fill="none" stroke="#004000" stroke-width=".4">
<path d="M108 47.1h3.1"/>
<circle cx="112.1" cy="47.1" r="1.01"/>
</g>
<path d="M246.2 90.1l.6-.5 .7-.3 1.4-.3v7.5a3.8 3.8 0 0 1-3.5-2.3 3.8 3.8 0 0 1 .8-4.1z" fill="#c8c8aa" stroke="#800000" stroke-width=".4"/>
<path d="M242.6 95.2h3.5M242.6 90.2h3.5M214.6 107.9h2.6l.7-1.2 1.3 2.5 1.3-2.5 1.2 2.5 1.3-2.5 1.3 2.5 .5-1.3h2.5" fill="none" stroke="#800000" stroke-width=".4"/>
<g fill="none" stroke="#004000" stroke-width=".4">
<path d="M237.5 80.1l1.2 2.5h-2.5zM237.5 80.1v5.1M209 107.9h3.1M234.9 123.2h5.1M236.2 124.4h2.5M237.2 125.7h.5M237.5 120.6v2.6"/>
<circle cx="208" cy="107.9" r="1.01"/>
</g>
<g fill="#c8c8aa" stroke="#800000" stroke-width=".4">
<path d="M234.9 104.1l1.3 1.3-2.5 1.3z"/>
<path d="M232.4 104.1h1.3v7.6h-1.3z"/>
</g>
<path d="M229.9 107.9h2.5M233.7 109.2l3.8 3.8v2.6M237.5 100.3v2.6l-1.8 1.7" fill="none" stroke="#800000" stroke-width=".4"/>
<path d="M160.3 126.2h7.1v2.6h-7.1z" fill="#004000" stroke="#0f0" stroke-width=".2"/>
<path d="M160 117.4a5 5 0 0 1 3.8-1.8l-5 5a5 5 0 0 1 1.2-3.2zM163.8 115.6a5 5 0 0 1 5 5zM163.8 125.6l5-5a5 5 0 0 1-5 5zM158.8 120.6l5 5a5 5 0 0 1-5-5z" fill="#c0c0c0" stroke="#800000" stroke-width=".4"/>
<path d="M158.8 120.6l5-5 5 5-5 5z" fill="#c0c0c0"/>
<path d="M162.8 119.9l.6-.4 .4-.1-1.2 1.2zM163.8 119.4a1.16 1.16 0 0 1 1.2 1.2zM163.8 121.8l1.2-1.2a1.16 1.16 0 0 1-1.2 1.2zM162.6 120.6l1.2 1.2a1.16 1.16 0 0 1-1.2-1.2z" fill="#000" stroke="#800000" stroke-width=".4"/>
<path d="M162.6 120.6l1.2-1.2 1.2 1.2-1.2 1.2z" fill="#000"/>
<path d="M156.2 120.6h2.5M168.9 120.6h2.5" fill="none" stroke="#800000" stroke-width=".4"/>
<text font-size="4.9" fill="#000080" x="117.5" y="172.1">PWM Driving DC Motor</text>
<g font-size="3.9" fill="#800000">
<text x="134.5" y="7.6" transform="rotate(-90 134.5 7.6)">?</text>
<text x="132.1" y="43.3" transform="rotate(90 132.1 43.3)">?</text>
<text x="99.2" y="142.3" transform="rotate(90 99.2 142.3)">?</text>
<text x="223.6" y="142.3" transform="rotate(90 223.6 142.3)">?</text>
</g>
<g font-size="2.8">
<text x="64.6" y="10.4">U1</text>
<text x="143.3" y="10.4">U2</text>
<text x="10.4" y="16.6">C1</text>
<text x="30.8" y="16.6">C2</text>
<text x="13.8" y="24.4">X1</text>
<text x="47.3" y="57.3">R8</text>
<text x="161.1" y="60.7">RL1</text>
<text x="199.2" y="60.7">RL2</text>
<text x="11.3" y="68.8">C3</text>
<text x="49.1" y="72">D1</text>
<text x="24.2" y="85.2">R5</text>
<text x="244.9" y="87.9">BUZ1</text>
<text x="130.7" y="90.3">R1</text>
<text x="192" y="91.6">Q7</text>
<text x="201.9" y="90.3">R2</text>
<text x="142.4" y="97.8">Q4</text>
<text x="179.3" y="101.7">Q10</text>
<text x="155.1" y="108">Q9</text>
<text x="216.9" y="105.6">R6</text>
<text x="238.9" y="105.4">Q2</text>
<text x="16.3" y="122">UP</text>
<text x="31.5" y="122">RIGHT</text>
<text x="46.8" y="122">START</text>
<text x="62" y="122">LEFT</text>
<text x="77.2" y="122">DOWN</text>
<text x="179.3" y="122.1">Q3</text>
<text x="204.7" y="122.1">Q1</text>
<text x="105.3" y="128.4">R4</text>
<text x="129.7" y="128.3">Q5</text>
<text x="155.1" y="128.3">Q11</text>
<text x="211.9" y="128.7">R3</text>
</g>
<g font-size="1.8">
<text x="45.5" y="14.6">XTAL1</text>
<text x="60.3" y="13.4">19</text>
<text x="66.1" y="14.6">XTAL1</text>
<text x="91.6" y="14.6">P0.0/AD0</text>
<text x="91.6" y="17.2">P0.1/AD1</text>
<text x="102.9" y="13.4">39</text>
<text x="102.9" y="16">38</text>
<text x="140" y="16">1</text>
<text x="144.8" y="17.2">1B</text>
<text x="153.4" y="14.6">COM</text>
<text x="155.2" y="17.2">1C</text>
<text x="161.3" y="16">16</text>
<text x="161.3" y="13.4">9</text>
<text x="10.4" y="19.5">30pF</text>
<text x="30.8" y="19.5">30pF</text>
<text x="45.5" y="22.3">XTAL2</text>
<text x="60.3" y="21.1">18</text>
<text x="66.1" y="22.3">XTAL2</text>
<text x="91.6" y="19.7">P0.2/AD2</text>
<text x="91.6" y="22.3">P0.3/AD3</text>
<text x="102.9" y="18.5">37</text>
<text x="102.9" y="21.1">36</text>
<text x="102.9" y="23.6">35</text>
<text x="121.4" y="19.7">P23</text>
<text x="140" y="18.5">2</text>
<text x="140" y="21.1">3</text>
<text x="140" y="23.6">4</text>
<text x="144.8" y="19.7">2B</text>
<text x="144.8" y="22.3">3B</text>
<text x="155.2" y="19.7">2C</text>
<text x="155.2" y="22.3">3C</text>
<text x="161.3" y="18.5">15</text>
<text x="161.3" y="21.1">14</text>
<text x="161.3" y="23.6">13</text>
<text x="91.6" y="24.8">P0.4/AD4</text>
<text x="91.6" y="27.3">P0.5/AD5</text>
<text x="91.6" y="29.9">P0.6/AD6</text>
<text x="102.9" y="26.1">34</text>
<text x="102.9" y="28.7">33</text>
<text x="140" y="26.1">5</text>
<text x="140" y="28.7">6</text>
<text x="144.8" y="24.8">4B</text>
<text x="144.8" y="27.3">5B</text>
<text x="144.8" y="29.9">6B</text>
<text x="155.2" y="24.8">4C</text>
<text x="155.2" y="27.3">5C</text>
<text x="155.2" y="29.9">6C</text>
<text x="161.3" y="26.1">12</text>
<text x="161.3" y="28.7">11</text>
<text x="13.8" y="35.1">12MHz</text>
<text x="47.4" y="32.4">RST</text>
<text x="61.3" y="31.2">9</text>
<text x="66.1" y="32.4">RST</text>
<text x="91.6" y="32.4">P0.7/AD7</text>
<text x="102.9" y="31.2">32</text>
<text x="121.4" y="32.4">P22</text>
<text x="140" y="31.2">7</text>
<text x="144.8" y="32.4">7B</text>
<text x="155.2" y="32.4">7C</text>
<text x="161.3" y="31.2">10</text>
<text x="92.8" y="37.5">P2.0/A8</text>
<text x="92.8" y="40">P2.1/A9</text>
<text x="102.9" y="36.3">21</text>
<text x="102.9" y="38.8">22</text>
<text x="102.9" y="41.4">23</text>
<text x="114.4" y="40">P21</text>
<text x="143.3" y="36.4">ULN2003A</text>
<text x="7" y="46.1" transform="rotate(-90 7 46.1)">XTAL1</text>
<text x="27.3" y="46.1" transform="rotate(-90 27.3 46.1)">XTAL2</text>
<text x="60.3" y="46.5">30</text>
<text x="60.3" y="43.9">29</text>
<text x="66.1" y="47.7">ALE</text>
<text x="66.1" y="45.1">PSEN</text>
<text x="91.8" y="42.6">P2.2/A10</text>
<text x="91.8" y="45.1">P2.3/A11</text>
<text x="91.8" y="47.7">P2.4/A12</text>
<text x="102.9" y="43.9">24</text>
<text x="102.9" y="46.5">25</text>
<text x="114.4" y="42.6">P22</text>
<text x="114.4" y="45.1">P23</text>
<text x="114.4" y="47.7">P24</text>
<text x="60.3" y="49">31</text>
<text x="66.1" y="50.2">EA</text>
<text x="91.8" y="50.2">P2.5/A13</text>
<text x="91.8" y="52.7">P2.6/A14</text>
<text x="102.9" y="49">26</text>
<text x="102.9" y="51.5">27</text>
<text x="61.3" y="59.2">1</text>
<text x="91.8" y="55.3">P2.7/A15</text>
<text x="102.9" y="59.2">10</text>
<text x="102.9" y="54.1">28</text>
<text x="47.3" y="60.1">1k</text>
<text x="61.3" y="61.7">2</text>
<text x="61.3" y="64.2">3</text>
<text x="66.1" y="60.4">P1.0/T2</text>
<text x="66.1" y="62.9">P1.1/T2EX</text>
<text x="66.1" y="65.4">P1.2</text>
<text x="91.2" y="65.4">P3.2/INT0</text>
<text x="91.3" y="60.4">P3.0/RXD</text>
<text x="91.5" y="62.9">P3.1/TXD</text>
<text x="102.9" y="61.7">11</text>
<text x="102.9" y="64.2">12</text>
<text x="161.1" y="63.6">5V</text>
<text x="199.2" y="63.6">5V</text>
<text x="61.3" y="66.8">4</text>
<text x="61.3" y="69.3">5</text>
<text x="61.3" y="71.9">6</text>
<text x="66.1" y="68">P1.3</text>
<text x="66.1" y="70.5">P1.4</text>
<text x="91.2" y="68">P3.3/INT1</text>
<text x="92.9" y="70.5">P3.4/T0</text>
<text x="102.9" y="66.8">13</text>
<text x="102.9" y="69.3">14</text>
<text x="102.9" y="71.9">15</text>
<text x="114.4" y="68">P33</text>
<text x="114.4" y="70.5">P34</text>
<text x="184.7" y="67.3" transform="rotate(-90 184.7 67.3)">EGY</text>
<text x="222.8" y="66.6" transform="rotate(-90 222.8 66.6)">DIR</text>
<text x="11.3" y="77">10uF</text>
<text x="30.6" y="73.1">RST</text>
<text x="49.1" y="74.8">LED-RED</text>
<text x="61.3" y="74.4">7</text>
<text x="61.3" y="76.9">8</text>
<text x="66.1" y="73.1">P1.5</text>
<text x="66.1" y="75.6">P1.6</text>
<text x="92" y="75.6">P3.6/WR</text>
<text x="92.9" y="73.1">P3.5/T1</text>
<text x="102.9" y="76.9">17</text>
<text x="102.9" y="74.4">16</text>
<text x="114.4" y="73.1">P35</text>
<text x="114.4" y="75.6">P36</text>
<text x="164.4" y="73.7" transform="rotate(-90 164.4 73.7)">EGY</text>
<text x="64.6" y="82.1">AT89C52</text>
<text x="66.1" y="78.1">P1.7</text>
<text x="92.4" y="78.1">P3.7/RD</text>
<text x="114.4" y="78.1">P37</text>
<text x="24.2" y="88">10k</text>
<text x="130.7" y="93">1k</text>
<text x="201.9" y="93">1k</text>
<text x="142.4" y="100.6">TIP122</text>
<text x="244.9" y="98.5">BUZZER</text>
<text x="12.1" y="106.7" transform="rotate(-90 12.1 106.7)">P33</text>
<text x="27.3" y="106.7" transform="rotate(-90 27.3 106.7)">P34</text>
<text x="42.6" y="106.7" transform="rotate(-90 42.6 106.7)">P35</text>
<text x="57.8" y="106.7" transform="rotate(-90 57.8 106.7)">P36</text>
<text x="73.1" y="106.7" transform="rotate(-90 73.1 106.7)">P37</text>
<text x="155.1" y="110.8">TIP122</text>
<text x="192" y="109.9">TIP122</text>
<text x="202.6" y="108.5">P24</text>
<text x="216.9" y="111.2">100</text>
<text x="238.9" y="108.3">TIP32</text>
<text x="179.3" y="120.1">TIP122</text>
<text x="88.5" y="131.4">DIR</text>
<text x="129.7" y="131.1">TIP122</text>
<text x="155.1" y="131.1">TIP127</text>
<text x="233.7" y="131.4">P21</text>
<text x="105.3" y="134.1">1k</text>
<text x="211.9" y="133.8">1k</text>
<text x="179.3" y="140.4">TIP127</text>
<text x="204.7" y="140.4">TIP122</text>
</g>
<text font-size="1.8" fill="#008000" x="161.6" y="128.1">+88.8</text>
</svg>
